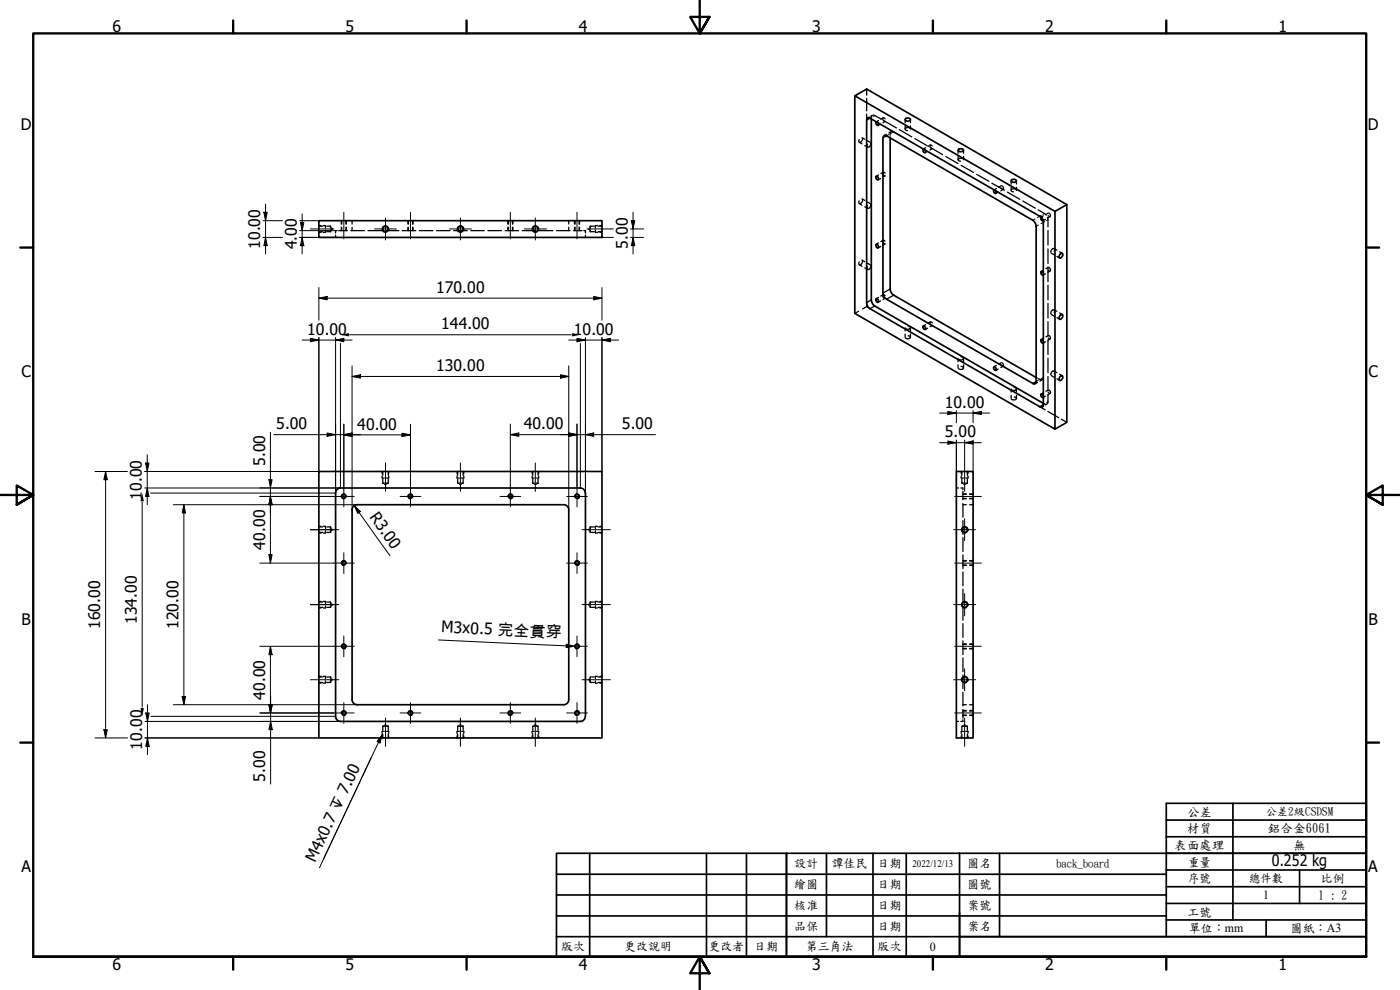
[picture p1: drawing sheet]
<svg xmlns="http://www.w3.org/2000/svg" width="420mm" height="297mm" viewBox="0 0 420 297" stroke-linecap="round" stroke-linejoin="round" font-family="sans-serif">
<!-- layer: Hidden (ISO) -->
<g fill="none" stroke="#000" stroke-width=".38">
<path d="M260.1 26.7v1.9M260.1 29.5v3.8M260.1 34.2v1.9M260.9 35.1l-.6 .3M261.5 35.5v.2M261.6 34.8l-.1 .6M261.8 34.6l-.5 .2M262.1 34.5l2.3 1.2M263 36.6h.2M263.3 36.7l.2 .1M263.7 36.2l-.7 .4M264.3 37.2l-.8 .4"/>
<path d="M265 35.4l-.6 .3M265.3 36.2l3.7 2.2M265.6 35.7l-.4-.4-.3 .3 .3 .6 .3 .2M265.7 36.4l-.7 .4M267.3 39.7l-.2 .9M267.5 39.5l-.7 .4M267.7 39.4l.5 .1M269.9 38.9l3.7 2.2M271.7 35.9v.9M271.7 37.8v.9M273.1 38.5l-.5-.2-.8 .1-.1 .4 .7 .4M273.2 35.9v.9"/>
<path d="M273.2 37.8v.9M257.9 42.7l.8 .5M258.7 59.7l.8 .4M258.7 41.3l.8 .5M258.8 59.9v.6a.72 .72 0 0 1-1 .5l.1-.8M258.8 41.5v.6a.7 .7 0 0 1-1 .6l.1-.9M259.5 43.7l.8 .4M260.3 42.3l.9 .4M261.3 42.9l-.1 .6-.4 .6h-.5v-.8M263.7 52.5l-.7 .4M264.3 53.6l-.8 .4M265 51.7l-.6 .4"/>
<path d="M265.6 52l-.4-.3-.3 .2 .3 .7 .3 .2M265.7 52.8l-.7 .3M266 40.3l-.7 .4M267.1 41v.4M274.6 41.6l3.7 2.1M277.5 44.9l.1 .1M277.8 44.3l-.7 .4 .2 .1M278.4 45.4l-.7 .4M279.2 43.5l-.7 .4M279.2 44.2l3.7 2.2M279.8 43.8l-.7-.3a.75 .75 0 0 0 .6 1.1M279.8 44.6l-.7 .4"/>
<path d="M283.8 47l3.7 2.1M287.5 45.1v.9M287.5 47v.9M288.5 49.6l3.7 2.1M289.1 47.7l-.6-.2a.75 .75 0 0 0-1 .5l.8 .4M289.2 45.1v.9M289.2 47v.9M293.1 52.3l3.7 2.1M297.7 55l3.7 2.1M298.3 56.9l.3 .1M298.7 57.1l.1 .2M299 56.6l-.7 .4"/>
<path d="M299.6 57.6l-.7 .4M300.4 55.7l-.7 .5M300.6 55.7l.3 .2 .3 .7-.3 .3-.5-.4M301.1 56.8l-.7 .5M302.3 57.6l3.8 2.2M303.5 54.3v.9M303.5 56.2v.9M304.9 56.9l-.5-.3-.7 .2-.2 .4 .7 .4M305.1 54.3v.9M305.1 56.2v.9M95.7 69.5h1.1M95.7 67.9h1.1"/>
<path d="M95.7 69.7h.6M95.7 67.7h.6M97 67.7h.7v.7M97.7 69v.7h-.7M98 69.5h1.2M98 67.9h1.2M99.2 67.9v.5M99.2 68.9v.6M99.2 67.9l.1 .3M99.3 69.3l-.1 .2M99.5 68.4l.2 .3-.2 .2M100.7 70.5v.7"/>
<path d="M101.2 69.2h-.5v.7M101.7 69.2h2.6M102.4 66.2v1M102.4 68.2v1M102.6 66.2v1M102.6 68.2v1M103.8 66.2v1M103.8 68.2v1M103.9 66.2v1M103.9 68.2v1M105.3 69.2h4.1M105.7 66.2v1"/>
<path d="M105.7 68.2v1M110.4 69.2h4.2M115.6 69.2h4.1M116.2 69.5l-.4 .2M116.6 68.9l-.1 .4M120.7 69.2h4.1M122.4 66.2v1M122.4 68.2v1M122.6 66.2v1M122.6 68.2v1M123.8 66.2v1M123.8 68.2v1"/>
<path d="M124 66.2v1M124 68.2v1M125.9 69.2h4M131 69.2h4.1M136.1 69.2h4.1M138.7 69.5l-.3 .2M139.2 68.9l-.2 .4M141.3 69.2h4.1M146.4 69.2h4.1M151.6 69.2h4M152.4 66.2v1M152.4 68.2v1"/>
<path d="M152.6 66.2v1M152.6 68.2v1M153.8 66.2v1M153.8 68.2v1M153.9 66.2v1M153.9 68.2v1M156.7 69.2h4.1M161.2 69.5l-.4 .2M161.7 68.9l-.2 .4M161.9 69.2h4M167 69.2h4.1M170.7 66.2v1"/>
<path d="M170.7 68.2v1M172.1 69.2h2.6M172.4 66.2v1M172.4 68.2v1M172.6 66.2v1M172.6 68.2v1M173.8 66.2v1M173.8 68.2v1M173.9 66.2v1M173.9 68.2v1M175.2 69.2h.5v.7M175.7 70.5v.7"/>
<path d="M176.8 68.4v.5M177 69.3l.2 .2M177.2 67.9v.5M177.2 68.9v.6M177.2 69.5h1.2M177.2 67.9h1.2M177.2 67.9l-.2 .3M178.7 69v.7h.6M179.3 67.7h-.6v.7M179.5 69.5h1.2M179.5 67.9h1.2M180 69.7h.7"/>
<path d="M180 67.7h.7M257.9 61.1l.8 .5M257.9 79.4l.8 .5M258.7 78l.8 .5M258.8 78.3v.6l-.5 .5h-.5l.1-.8M259.5 62l.8 .5M260.3 60.6l.9 .5M260.3 79l.9 .5M261.3 61.3l-.1 .6a.7 .7 0 0 1-.9 .6v-.9M261.3 79.7l.1 .2a.89 .89 0 0 1-1.1 .9v-.8M263.7 72.9l-.7 .4M264.3 74l-.8 .4"/>
<path d="M265 72.1l-.6 .4M265.6 72.4l-.6-.3a.75 .75 0 0 0 .5 1M265.7 73.1l-.7 .5M307 60.3l3.7 2.2M311.6 63l2.4 1.6M313.1 64.8l-.7 .3 .5 .2M313.1 65.8v.4l.7-.4M314.3 65.2l.2 2.9M314.5 69.1v4.4M314.5 74.7v4.3M314.6 63.9l-.7 .4M314.8 63.9l.4 .5v.5l-.6-.2"/>
<path d="M315.2 65l-.7 .4M315.5 76l.9 .4M316.4 75.4v-.8a.93 .93 0 0 0-1 1.1M316.4 74.6l.8 .4M317.2 76.9l.8 .5M318 75.6l.8 .4M257.7 93.4l-1.2 .6M259.5 80.4l.8 .5M260.1 91.6v.4l.3 .2M260.1 90.8v.4M260.1 92l-1.2 .7M260.8 92.4l.3 .2"/>
<path d="M263.7 89.2l-.7 .4M264.3 90.3l-.8 .4M265 88.4l-.6 .4M265.6 88.7l-.6-.3a.75 .75 0 0 0 .5 1.1M265.7 89.5l-.7 .4M271.7 98.3v1M272.5 97.9l.7 .4a.93 .93 0 0 1-1.5 .2M273.2 98.3v1M277.8 97.4l-.7 .4M278.4 98.5l-.7 .4M279.2 96.6l-.7 .4M279.8 96.9l-.2-.3h-.5a.75 .75 0 0 0 .6 1"/>
<path d="M279.8 97.6l-.7 .4M313.1 81.9l.1 .2M313.1 81.1l-.7 .4M313.2 82.3l-.1 .2M313.8 82.2l-.7 .3M314.5 80.1v4.4M314.5 85.6v4.4M314.5 91v4.4M314.5 96.5v4.4M314.6 80.2l-.7 .4M314.8 80.2l.4 .5v.6l-.6-.3M315.2 81.3l-.7 .4"/>
<path d="M315.5 94.3l.9 .6M316.4 93.8a.56 .56 0 0 0-.2-.9l-.7 .6-.1 .7M316.4 92.9l.8 .5M317.2 95.3l.8 .5M318 93.9l.8 .4M271.7 100.3v.9M272.5 100.8l.7 .3a.93 .93 0 0 1-1.5 .3M273.2 100.3v.9M287.5 107.6v.9M287.5 109.5v.9M288.4 107l.6 .2 .1 .5a1 1 0 0 1-1.4 0M288.4 109.9l.6 .2 .1 .4a1 1 0 0 1-1.4 .1"/>
<path d="M289.2 107.6v.9M289.2 109.5v.9M299 109.7l-.7 .3M299.6 110.7l-.7 .4M300.4 108.8l-.7 .5M300.6 108.8l.5 .5v.5h-.4l-.3-.2M301.1 109.9l-.7 .4M303.5 116.7v1M303.5 118.6v1M304.4 116.3l.7 .3a.98 .98 0 0 1-1.6 .4M304.4 119.1l.7 .4a.98 .98 0 0 1-1.6 .3M305.1 116.7v1"/>
<path d="M305.1 118.6v1M311 113.3l.3 .2M311.4 114.7l-.8 .5M311.7 113.7l.8 .3M312.8 113.9l-.7 .4M313.1 113.3l-.2 .4M313.1 118.7l.1 .2M313.1 102.3l.1 .2M313.1 117.8l-.7 .4M313.1 101.5l-.7 .4M313.2 119l-.1 .2M313.2 102.7l-.1 .2"/>
<path d="M313.8 118.9l-.7 .4M313.8 102.5l-.7 .5M314.5 118.4l-.1 2.7M314.5 102v4.3M314.5 107.5v4.3M314.5 113v4.3M314.6 117l-.7 .4M314.6 100.7l-.7 .4M314.8 117l.4 .5v.5l-.6-.2M314.8 100.6l.5 .9-.3 .3-.4-.4M315.2 118l-.7 .5M315.2 101.7l-.7 .5"/>
<path d="M315.5 112.7l.9 .5M316.4 112.2v-.8h-.5l-.4 .5-.1 .6M316.4 111.3l.8 .5M317.2 113.7l.8 .5M318 112.3l.8 .5M312 122l1.7 1M313.1 121l.1 .1M313.2 121.8l-.4 .3M313.3 121.1l.6 .2M314.2 121.3l-.4 .2M314.5 123.4l3.3 1.9M318.5 125.8l1.7 .9"/>
<path d="M95.7 159.8h1.1M95.7 158.1h1.1M95.7 159.9h.6M95.7 157.9h.6M97 157.9h.7v.7M97.7 159.2v.7h-.7M98 159.8h1.2M98 158.1h1.2M99.2 158.1v.6M99.2 159.2v.6M99.2 158.1l.1 .3M99.3 159.5l-.1 .3"/>
<path d="M99.5 158.7l.2 .2-.2 .3M114.7 142.8v.6h.6M114.7 141.5v.6M114.9 145h.5M114.9 145l.2 .1M114.9 141.5v1.1M114.9 143.7v1.3M115.4 145.3h.6M116 145h.5M116.5 145l-.3 .1M116.5 141.5v1.1M116.5 143.7v1.3"/>
<path d="M116.6 142.8v.6h-.6M116.6 141.5v.6M137.2 141.5v.6M137.2 142.8v.6h.7M137.4 145h.5M137.4 145l.3 .1M137.4 141.5v1.1M137.4 143.7v1.3M137.9 145.3h.5M138.4 145h.6M139 145l-.3 .1M139 141.5v1.1"/>
<path d="M139 143.7v1.3M139.2 141.5v.6M139.2 142.8v.6h-.7M159.7 142.8v.6h.6M159.7 141.5v.6M159.9 145h.5M159.9 145l.2 .1M159.9 141.5v1.1M159.9 143.7v1.3M160.4 145.3h.6M161 145h.5M161.5 145l-.3 .1"/>
<path d="M161.5 141.5v1.1M161.5 143.7v1.3M161.7 142.8v.6h-.7M161.7 141.5v.6M176.8 158.7v.5M177 159.5l.2 .3M177.2 159.8h1.2M177.2 158.1h1.2M177.2 158.1v.6M177.2 159.2v.6M177.2 158.1l-.2 .3M178.7 159.2v.7h.6"/>
<path d="M179.3 157.9h-.6v.7M179.5 159.8h1.2M179.5 158.1h1.2M180 159.9h.7M180 157.9h.7M287 146.4h.7M288.4 146.4h.6v.5M288.5 142.8v.6h.7M288.5 141.5v.6M288.7 145h.5M288.7 145l.3 .1M288.7 141.5v1.1"/>
<path d="M288.7 143.7v1.3M289 147.4v2.6M289 151.1v4.1M289 156.2v4.1M289 151.4h1M289 148.3h1M289 149.5h1M289 148.2h1M289 149.7h1M289.2 145.3h.6M289.8 145h.5M290.1 159.8l-.4 .1"/>
<path d="M290.3 145l-.2 .1M290.3 141.5v1.1M290.3 143.7v1.3M290.5 142.8v.6h-.7M290.5 141.5v.6M290.5 159.1l-.2 .4M291 151.4h1M291 148.3h1M291 149.5h1M291 148.2h1M291 149.7h1M289 161.3v4.2"/>
<path d="M289 166.5v4.1M289 171.6v4.2M289 176.8v4.1M289 168.3h1M289 169.5h1M289 168.2h1M289 169.7h1M291 168.3h1M291 169.5h1M291 168.2h1M291 169.7h1M95.7 182.2h1.1"/>
<path d="M95.7 180.6h1.1M95.7 182.4h.6M95.7 180.5h.6M97 180.5h.7v.6M97.7 181.8v.6h-.7M98 182.2h1.2M98 180.6h1.2M99.2 180.6v.6M99.2 181.7v.5M99.2 180.6l.1 .3M99.3 182l-.1 .2M99.5 181.2l.2 .2-.2 .3"/>
<path d="M176.8 181.2v.5M177 182l.2 .2M177.2 182.2h1.2M177.2 180.6h1.2M177.2 180.6v.6M177.2 181.7v.5M177.2 180.6l-.2 .3M178.7 181.8v.6h.6M179.3 180.5h-.6v.6M179.5 182.2h1.2M179.5 180.6h1.2M180 182.4h.7"/>
<path d="M180 180.5h.7M289 182v4.1M289 187.1v4.1M289 192.3v4.1M289 197.4v4.1M289 194.5h1M289 193.3h1M289 194.7h1M289 193.2h1M290.1 182.3l-.4 .1M290.5 181.6l-.2 .4M291 194.5h1"/>
<path d="M291 193.3h1M291 194.7h1M291 193.2h1M95.7 204.8h1.1M95.7 203.1h1.1M95.7 205h.6M95.7 202.9h.6M97 202.9h.7v.7M97.7 204.3v.7h-.7M98 204.8h1.2M98 203.1h1.2M99.2 203.1v.6"/>
<path d="M99.2 204.2v.6M99.2 203.1l.1 .3M99.3 204.5l-.1 .3M99.5 203.7l.2 .2-.2 .3M114.9 217.9v1.2M114.9 217.9h.5M115.1 217.8l-.2 .1M115.3 219.4h-.6v.7M115.4 217.6h.6M116 217.9h.5M116 219.4h.6v.7M116.2 217.8l.3 .1"/>
<path d="M116.5 217.9v1.2M137.4 217.9v1.2M137.4 217.9h.5M137.7 217.8l-.3 .1M137.9 219.4h-.7v.7M137.9 217.6h.5M138.4 217.9h.6M138.5 219.4h.7v.7M138.7 217.8l.3 .1M139 217.9v1.2M159.9 217.9v1.2M159.9 217.9h.5"/>
<path d="M160.1 217.8l-.2 .1M160.3 219.4h-.6v.7M160.4 217.6h.6M161 217.9h.5M161 219.4h.7v.7M161.2 217.8l.3 .1M161.5 217.9v1.2M176.8 203.7v.5M177 204.5l.2 .3M177.2 204.8h1.2M177.2 203.1h1.2M177.2 203.1v.6"/>
<path d="M177.2 204.2v.6M177.2 203.1l-.2 .3M178.7 204.3v.7h.6M179.3 202.9h-.6v.7M179.5 204.8h1.2M179.5 203.1h1.2M180 205h.7M180 202.9h.7M287 216.5h.7M288.7 217.9h.5M288.7 217.9v1.2M289 202.6v4.1"/>
<path d="M289 207.7v4.1M289 212.9v2.5M289 215.9v.6h-.6M289 217.8l-.3 .1M289 211.4h1M289 214.6h1M289 213.3h1M289 214.7h1M289 213.2h1M289.2 219.4h-.7v.7M289.2 217.6h.6M289.8 217.9h.5"/>
<path d="M289.8 219.4h.7v.7M290.1 204.8l-.4 .1M290.1 217.8l.2 .1M290.3 217.9v1.2M290.5 204.1l-.2 .4M291 211.4h1M291 214.6h1M291 213.3h1M291 214.7h1M291 213.2h1M114.7 220.8v.6M114.9 220.3v1.1"/>
<path d="M116.5 220.3v1.1M116.6 220.8v.6M137.2 220.8v.6M137.4 220.3v1.1M139 220.3v1.1M139.2 220.8v.6M159.7 220.8v.6M159.9 220.3v1.1M161.5 220.3v1.1M161.7 220.8v.6M288.5 220.8v.6M288.7 220.3v1.1"/>
<path d="M290.3 220.3v1.1M290.5 220.8v.6"/>
</g>
<!-- layer: Visible (ISO) -->
<g fill="none" stroke="#000" stroke-width=".51">
<path d="M256.5 28.8v65.2l60.1 34.8v-65.4l3.6-2M260.3 35.5h.8l50.9 29.4 .7 .6 .4 1.2v54.7a.67 .67 0 0 1-.3 .7 .67 .67 0 0 1-.8-.1l-50.9-29.4-.6-.5-.4-.9v-55.5zM261.5 35.7v54.3l.4 1.2 .6 .6 50.6 29.2M263 36.6l-.2 .3 .6 .7 .3-.1-.2-.7M271.7 35.7l.5-.3a.75 .75 0 0 1 1 .5 .86 .86 0 0 1-.8 .5 .86 .86 0 0 1-.7-.7zM262.9 52.9h.4l.2 .3 .2 .6-.4 .2a.78 .78 0 0 1-.4-1.1zM265.2 40.8l.2-.2 .7 .2 43.8 25.3 .6 .6 .5 1.2v46.6a.61 .61 0 0 1-.3 .6 .61 .61 0 0 1-.8-.1l-43.8-25.2-.7-.6-.4-1.3v-46.5zM267.1 41.4v45.3l.2 .9 .9 1 42.8 24.7M277.1 44.7v.7l.4 .4 .3-.2-.2-.6M287.6 44.9l.5-.3a.82 .82 0 0 1 1.1 .5l-.4 .4a.78 .78 0 0 1-1.2-.6zM298.3 56.9l-.1 .4a.64 .64 0 0 0 .7 .7l.1-.4-.2-.3M303.5 54.1l.2-.2a.97 .97 0 0 1 1.4 .4 .86 .86 0 0 1-.9 .4 .86 .86 0 0 1-.7-.6z"/>
<path d="M95.7 66.2h85v5h-85zM262.9 73.4l.2-.1 .4 .3v.8l-.4-.2zM312.4 65.1v.7l.7 .4M316.6 63.4l-60.1-34.6 3.6-2.1 60.1 34.7v65.3l-3.6 2.1M318.1 76.2l.5-.3 .3 .2a1.02 1.02 0 0 1-.9 1.3 .78 .78 0 0 1 .1-1.2zM262.9 89.7l.2-.1 .4 .4v.7l-.4-.2zM277.1 97.8l.6 .4v.7a.69 .69 0 0 1-.6-1.1zM313.1 81.9l-.4-.4h-.2l-.1 .4a.62 .62 0 0 0 .7 .6M318.4 94.4l.2-.1a.75 .75 0 0 1 .2 1 .75 .75 0 0 1-.9 .3v-.6zM298.3 110l.7 .5v.4l-.2 .3-.6-.7zM313.1 118.7l-.4-.5-.3 .1 .1 .7 .6 .2M313.1 102.3l-.4-.4-.3 .1 .3 .9h.4"/>
<path d="M318.1 113l.5-.3a.75 .75 0 0 1 .2 1 .75 .75 0 0 1-.9 .3zM95.7 141.5h85v79.9h-85zM100.7 147.9v67.1a1.49 1.49 0 0 0 1.5 1.5h72M105.7 153v56.9a1.49 1.49 0 0 0 1.5 1.5M107.2 151.4a1.49 1.49 0 0 0-1.5 1.5M107.2 151.4h62a1.49 1.49 0 0 1 1.5 1.5M170.7 153v56.9a1.49 1.49 0 0 1-1.5 1.5h-62M174.1 146.4a1.49 1.49 0 0 1 1.5 1.5M174.2 146.4h-72a1.49 1.49 0 0 0-1.5 1.5M175.7 147.9v67M287 141.5h5v79.9h-5zM175.6 215a1.49 1.49 0 0 1-1.5 1.5"/>
<circle cx="115.7" cy="68.7" r=".79"/>
<circle cx="138.2" cy="68.7" r=".79"/>
<circle cx="160.7" cy="68.7" r=".79"/>
<circle cx="103.2" cy="148.9" r=".6"/>
<circle cx="123.2" cy="148.9" r=".6"/>
<circle cx="153.2" cy="148.9" r=".6"/>
<circle cx="173.2" cy="148.9" r=".6"/>
<circle cx="289.5" cy="159" r=".79"/>
<circle cx="103.2" cy="168.9" r=".6"/>
<circle cx="173.2" cy="168.9" r=".6"/>
<circle cx="103.2" cy="193.9" r=".6"/>
<circle cx="173.2" cy="193.9" r=".6"/>
<circle cx="289.5" cy="181.4" r=".79"/>
<circle cx="103.2" cy="213.9" r=".6"/>
<circle cx="123.2" cy="213.9" r=".6"/>
<circle cx="153.2" cy="213.9" r=".6"/>
<circle cx="173.2" cy="213.9" r=".6"/>
<circle cx="289.5" cy="203.9" r=".79"/>
</g>
<!-- layer: Visible Narrow (ISO) -->
<g fill="none" stroke="#000" stroke-width=".38">
<path d="M261.1 35.5l-1 .6M266.1 40.8l-1.1 .6M116.6 68.9a.98 .98 0 0 0-.8-1.1 .98 .98 0 0 0-1.1 .8 .98 .98 0 0 0 .8 1.1M139.2 68.9a.98 .98 0 0 0-.8-1.1 .98 .98 0 0 0-1.2 .8 .98 .98 0 0 0 .8 1.1M161.7 68.9a.98 .98 0 0 0-.8-1.1 .98 .98 0 0 0-1.2 .8 .98 .98 0 0 0 .8 1.1M261.5 90l-1.4 .8M262.5 91.8l-1.4 .8M267.1 86.7l-2.1 1.2M268.2 88.6l-2.1 1.2M311 114.5l-1.1 .5M313.1 121.4l-1.1 .6M103.9 149.1a.73 .73 0 0 0-.6-.9 .73 .73 0 0 0-.9 .6 .73 .73 0 0 0 .6 .8"/>
<path d="M123.9 149.1a.73 .73 0 0 0-.6-.9 .73 .73 0 0 0-.9 .6 .73 .73 0 0 0 .6 .8M152.5 149.1a.73 .73 0 0 1 .6-.9 .73 .73 0 0 1 .8 .6 .73 .73 0 0 1-.6 .8M172.5 149.1a.73 .73 0 0 1 .6-.9 .73 .73 0 0 1 .8 .6 .73 .73 0 0 1-.6 .8M290.5 159.1a.98 .98 0 0 0-.8-1.1 .98 .98 0 0 0-1.1 .8 .98 .98 0 0 0 .8 1.1M103.9 169.1a.73 .73 0 0 0-.6-.9 .73 .73 0 0 0-.9 .6 .73 .73 0 0 0 .6 .8M172.5 169.1a.73 .73 0 0 1 .6-.9 .73 .73 0 0 1 .8 .6 .73 .73 0 0 1-.6 .8M102.4 194.1a.73 .73 0 0 1 .6-.9 .73 .73 0 0 1 .9 .6 .73 .73 0 0 1-.6 .9M173.9 194.1a.73 .73 0 0 0-.6-.9 .73 .73 0 0 0-.8 .6 .73 .73 0 0 0 .6 .9M290.5 181.6a.98 .98 0 0 0-.8-1.1 .98 .98 0 0 0-1.1 .8 .98 .98 0 0 0 .8 1.1M102.4 214.1a.73 .73 0 0 1 .6-.9 .73 .73 0 0 1 .9 .6 .73 .73 0 0 1-.6 .9M122.4 214.1a.73 .73 0 0 1 .6-.9 .73 .73 0 0 1 .9 .6 .73 .73 0 0 1-.6 .9M153.9 214.1a.73 .73 0 0 0-.6-.9 .73 .73 0 0 0-.8 .6 .73 .73 0 0 0 .6 .9"/>
<path d="M173.9 214.1a.73 .73 0 0 0-.6-.9 .73 .73 0 0 0-.8 .6 .73 .73 0 0 0 .6 .9M290.5 204.1a.98 .98 0 0 0-.8-1.2 .98 .98 0 0 0-1.1 .8 .98 .98 0 0 0 .8 1.2"/>
</g>
<!-- layer: Hidden Narrow (ISO) -->
<g fill="none" stroke="#000" stroke-width=".3">
<path d="M261.6 35.2l-.5 .3M262.5 34.7l-.4 .2M268.2 39.5l-.7 .5M266.8 40.4l-.7 .4M310.6 65.7l-.7 .4M311.7 67.5l-.7 .4M312.5 64.6l-1.2 .7M313.4 64.1l-.4 .2M313.6 66.4l-1.2 .7M314.5 65.9l-.4 .3M311.7 114l-.7 .5M313.1 113.3l-.7 .4"/>
<path d="M313.6 121.1l-.5 .3M314.5 120.6l-.4 .3"/>
</g>
<!-- layer: Border (ISO) -->
<g fill="none" stroke="#000" stroke-width=".7">
<path d="M70 6.1v3.9M140 6.1v3.9M210 0v10l-2.9-4.9h5.8l-2.9 4.9 2.9-4.9M280 6.1v3.9M350 6.1v3.9M6.1 74.3h3.9M410 74.3h3.9M0 148.5h10l-5-2.8v5.7l5-2.9-5 2.9M420 148.5h-10l5-2.8v5.7l-5-2.9 5 2.9M6.1 222.8h3.9M410 222.8h3.9M10 287.1v-277.1h400v277.1h-400h400"/>
<path d="M70 287.1v3.8M140 287.1v3.8M212.9 292l-2.9-4.9 2.9 4.9h-5.8l2.9-4.9v9.9M280 287.1v3.8M350 287.1v3.8"/>
</g>
<!-- layer: Title (ISO) -->
<g fill="none" stroke="#000" stroke-width=".51">
<path d="M167 256h69v31.1h-69zM177 256v31.1M212 256v31.1M224 256v31.1M248 256v25M262 256v31.1M272 256v31.1M288 256h122M288 256h-52v31.1h52v-13.3M288 256v25h122v-25M300 256v25M350 246h60v10h-60z"/>
<path d="M350 256v25M350 251.1h60M370 241h-20v5M410 246v-5h-40v35M167 274.8h183M167 268.5h183M167 262.3h183M350 271.1h60M350 261h60M350 266.1h60M350 276h60M380 276v5"/>
<path d="M390 261v10.1M167 281h121M288 281h122v6.1h-122z"/>
</g>
<!-- layer: Centerline (ISO) -->
<g fill="none" stroke="#000" stroke-width=".3">
<path d="M93.2 68.7h7M103.2 63.7v8M123.2 63.7v8M153.2 63.7v8M173.2 63.7v8M176.1 68.7h7.1M138.2 138.9v8.5M160.7 138.9v8.5M289.5 138.9v8.5M100.2 158.9h-7h8.5M115.7 145.9v-7v8.5M174.7 158.9h8.5"/>
<path d="M286.5 149h8M286.5 169h8M100.2 181.4h-7h8.5M174.7 181.4h8.5M286.5 193.9h8M93.2 203.9h8.5M115.7 215.4v8.6M138.2 215.4v8.6M160.7 215.4v8.6M174.7 203.9h8.5M286.5 213.9h8M289.5 215.4v8.6"/>
</g>
<!-- layer: Center Mark (ISO) -->
<g fill="none" stroke="#000" stroke-width=".3">
<path d="M112.4 68.7h6.6M115.7 65.4v6.6M134.9 68.7h6.6M138.2 65.4v6.6M157.4 68.7h6.6M160.7 65.4v6.6M100.1 149h6.2M103.2 145.8v6.3M120.1 149h6.2M123.2 145.8v6.3M150.1 149h6.2M153.2 145.8v6.3"/>
<path d="M170.1 149h6.2M173.2 145.8v6.3M286.2 158.9h6.6M289.5 155.6v6.6M100.1 169h6.2M103.2 165.8v6.3M170.1 169h6.2M173.2 165.8v6.3M289.5 178.1v6.7M100.1 193.9h6.2M103.2 190.8v6.2M170.1 193.9h6.2"/>
<path d="M173.2 190.8v6.2M286.2 181.4h6.6M100.1 213.9h6.2M103.2 210.8v6.2M120.1 213.9h6.2M123.2 210.8v6.2M150.1 213.9h6.2M153.2 210.8v6.2M170.1 213.9h6.2M173.2 210.8v6.2M286.2 203.9h6.6M289.5 200.6v6.6"/>
</g>
<!-- layer: Dimension (ISO) -->
<g fill="none" stroke="#000" stroke-width=".3">
<path d="M78.9 71.2h5.9M78.9 66.2h5.9M79.2 63.7h1l-.5 2.5zM79.7 71.2l.5 2.5h-1zM79.7 61.2v15M89.9 71.2h10.8M89.9 66.2h5.8M89.9 69.2h10.8M90.2 66.7h1l-.5 2.5zM90.7 71.2l.5 2.5h-1zM90.7 64.2v12M180.7 71.2h3.4"/>
<path d="M183.2 68.7h.9M189.2 71.2h4M189.2 68.7h4M189.5 66.2h1l-.5 2.5zM190 71.2l.5 2.5h-1zM190 63.7v12.5M95.7 89.5l2.5-.6v1.1zM95.7 89.5h85M95.7 86.3v9.8M178.2 88.9l2.5 .6-2.5 .5zM180.7 86.3v9.8M90.7 102h15"/>
<path d="M93.2 101.5l2.5 .5-2.5 .5zM95.7 101.3v40.2h-52.3M100.7 102l2.5-.5v1zM100.7 101.3v46.6h-55.5M102.2 103v43.4h-58.8M104.9 100.4h66.5M105.7 113l2.5-.6v1.1zM105.7 113h65M105.7 109.8v39M168.2 112.4l2.5 .6-2.5 .5zM170.7 102h15M170.7 109.8v39"/>
<path d="M173.2 101.5l2.5 .5-2.5 .5zM174.2 103v43.4M175.7 101.3v46.6M180.7 102l2.5-.5v1zM180.7 101.3v40.2M43.7 138.9h1l-.5 2.6zM44.2 136.4v15M81.2 129.7v39.3M82.2 130.4h26M98.2 129.9l2.5 .5-2.5 .5zM103.2 130.4l2.5-.5v1zM103.2 130.5l2.5-.5v1z"/>
<path d="M103.2 127.2v18.6M103.2 130.5h20M120.6 130l2.6 .5-2.6 .5zM123.2 127.3v18.5M153.2 130.4l2.5-.5v1zM153.2 130.4h43.5M153.2 127.2v18.6M170.7 129.9l2.5 .5-2.5 .5zM173.2 127.2v18.6M175.7 130.4l2.5-.5v1zM282 132.8h12.5M282 123.9h15"/>
<path d="M284.5 132.3l2.5 .5-2.5 .5zM284.5 123.4l2.5 .5-2.5 .5zM287 123.2v3.7M287 132.1v14.3M289.5 132.8l2.5-.5v1zM289.5 132.1v6.8M292 123.9l2.5-.5v1zM292 123.2v3.7M292 132.1v9.4M28.5 141.5h9.7M31.7 141.5l.5 2.4h-1zM31.7 141.5v79.9"/>
<path d="M42.7 150.7v61.5M44.2 146.4l.5 2.6h-1zM52 151.4h51.1M55.2 151.4l.5 2.5h-1zM55.2 151.4v60M78 149h22.1M80.7 143.9h1l-.5 2.5zM81.2 149l.5 2.4h-1zM103.3 151.4h3.6M105.7 149v3.3M105.7 152.6v.4M106.3 151.7l1.8 1.8-.7 .5z"/>
<path d="M106.3 151.7l10.7 15M170.7 149v4M78 169h22.1M80.7 166.4h1l-.5 2.6zM78 193.9h22.1M81.2 193.9l.5 2.6h-1zM81.2 193.9v41.4M131.6 192l40.8 1.9M169.9 193.3l2.5 .6-2.5 .4zM31.2 218.9h1l-.5 2.5zM43.5 216.5h58.7M43.8 213.9h1l-.5 2.6z"/>
<path d="M44.3 211.4v15M45.3 214.9h55.4M52 211.4h51.1M54.7 209h1l-.5 2.4zM78 213.9h22.1M80.7 211.4h1l-.5 2.5zM81.2 216.5l.5 2.4h-1zM103.3 211.4h3.9M28.5 221.4h9.8M43.5 221.4h52.2M44.3 221.4l.5 2.6h-1z"/>
</g>
<g fill="#000">
<path d="M79.2 63.7h1l-.5 2.5z" fill-rule="evenodd"/>
<path d="M79.7 71.2l.5 2.5h-1z" fill-rule="evenodd"/>
<path d="M90.2 66.7h1l-.5 2.5z" fill-rule="evenodd"/>
<path d="M90.7 71.2l.5 2.5h-1z" fill-rule="evenodd"/>
<path d="M189.5 66.2h1l-.5 2.5z" fill-rule="evenodd"/>
<path d="M190 71.2l.5 2.5h-1z" fill-rule="evenodd"/>
<path d="M95.7 89.5l2.5-.6v1.1z" fill-rule="evenodd"/>
<path d="M102.2 100.4l2.5-.5v1.1z" fill-rule="evenodd"/>
<path d="M178.2 88.9l2.5 .6-2.5 .5z" fill-rule="evenodd"/>
<path d="M93.2 101.5l2.5 .5-2.5 .5z" fill-rule="evenodd"/>
<path d="M100.7 102l2.5-.5v1z" fill-rule="evenodd"/>
<path d="M105.7 113l2.5-.6v1.1z" fill-rule="evenodd"/>
<path d="M168.2 112.4l2.5 .6-2.5 .5z" fill-rule="evenodd"/>
<path d="M171.7 99.9l2.5 .5-2.5 .6z" fill-rule="evenodd"/>
<path d="M173.2 101.5l2.5 .5-2.5 .5z" fill-rule="evenodd"/>
<path d="M180.7 102l2.5-.5v1z" fill-rule="evenodd"/>
<path d="M43.7 138.9h1l-.5 2.6z" fill-rule="evenodd"/>
<path d="M98.2 129.9l2.5 .5-2.5 .5z" fill-rule="evenodd"/>
<path d="M103.2 130.4l2.5-.5v1z" fill-rule="evenodd"/>
<path d="M103.2 130.5l2.5-.5v1z" fill-rule="evenodd"/>
<path d="M120.6 130l2.6 .5-2.6 .5z" fill-rule="evenodd"/>
<path d="M153.2 130.4l2.5-.5v1z" fill-rule="evenodd"/>
<path d="M170.7 129.9l2.5 .5-2.5 .5z" fill-rule="evenodd"/>
<path d="M170.7 129.9l2.5 .5-2.5 .5z" fill-rule="evenodd"/>
<path d="M175.7 130.4l2.5-.5v1z" fill-rule="evenodd"/>
<path d="M284.5 132.3l2.5 .5-2.5 .5z" fill-rule="evenodd"/>
<path d="M284.5 123.4l2.5 .5-2.5 .5z" fill-rule="evenodd"/>
<path d="M289.5 132.8l2.5-.5v1z" fill-rule="evenodd"/>
<path d="M292 123.9l2.5-.5v1z" fill-rule="evenodd"/>
<path d="M31.7 141.5l.5 2.4h-1z" fill-rule="evenodd"/>
<path d="M42.7 147.9l.5 2.5h-1z" fill-rule="evenodd"/>
<path d="M44.2 146.4l.5 2.6h-1z" fill-rule="evenodd"/>
<path d="M55.2 151.4l.5 2.5h-1z" fill-rule="evenodd"/>
<path d="M80.7 143.9h1l-.5 2.5z" fill-rule="evenodd"/>
<path d="M81.2 149l.5 2.4h-1z" fill-rule="evenodd"/>
<path d="M81.2 149l.5 2.4h-1z" fill-rule="evenodd"/>
<path d="M106.3 151.7l1.8 1.8-.7 .5z" fill-rule="evenodd"/>
<path d="M80.7 166.4h1l-.5 2.6z" fill-rule="evenodd"/>
<path d="M81.2 193.9l.5 2.6h-1z" fill-rule="evenodd"/>
<path d="M169.9 193.3l2.5 .6-2.5 .4z" fill-rule="evenodd"/>
<path d="M31.2 218.9h1l-.5 2.5z" fill-rule="evenodd"/>
<path d="M42.2 212.5h1l-.5 2.4z" fill-rule="evenodd"/>
<path d="M43.8 213.9h1l-.5 2.6z" fill-rule="evenodd"/>
<path d="M54.7 209h1l-.5 2.4z" fill-rule="evenodd"/>
<path d="M80.7 211.4h1l-.5 2.5z" fill-rule="evenodd"/>
<path d="M80.7 211.4h1l-.5 2.5z" fill-rule="evenodd"/>
<path d="M81.2 216.5l.5 2.4h-1z" fill-rule="evenodd"/>
<path d="M44.3 221.4l.5 2.6h-1z" fill-rule="evenodd"/>
</g>
<!-- layer: Symbol (ISO) -->
<path d="M111.4 227.4l-15.5 32.9M114.7 220.5l-.7 2.4-.8-.4zM114.7 220.5l-17.5 37.1" fill="none" stroke="#000" stroke-width=".3"/>
<path d="M114.7 220.5l-.7 2.4-.8-.4z" fill-rule="evenodd" fill="#000"/>
<g font-size="4.8">
<text x="33.7" y="9.6">6</text>
<text x="103.7" y="9.6">5</text>
<text x="173.7" y="9.6">4</text>
<text x="243.7" y="9.6">3</text>
<text x="313.7" y="9.6">2</text>
<text x="383.7" y="9.6">1</text>
<text x="6.2" y="38.9">D</text>
<text x="410.5" y="38.9">D</text>
<text x="78.1" y="74.7" transform="rotate(-90 78.1 74.7)">10.00</text>
<text x="89.1" y="74.9" transform="rotate(-90 89.1 74.9)">4.00</text>
<text x="188.4" y="74.6" transform="rotate(-90 188.4 74.6)">5.00</text>
<text x="130.9" y="87.8">170.00</text>
<text x="92.2" y="100.4">10.00</text>
<text x="132.4" y="98.9">144.00</text>
<text x="172.2" y="100.4">10.00</text>
<text x="6.4" y="113.1">C</text>
<text x="130.9" y="111.4">130.00</text>
<text x="410.7" y="113.1">C</text>
<text x="283.5" y="122.3">10.00</text>
<text x="82.9" y="128.8">5.00</text>
<text x="107.2" y="128.9">40.00</text>
<text x="157.2" y="128.8">40.00</text>
<text x="186.6" y="128.8">5.00</text>
<text x="283.6" y="131.2">5.00</text>
<text x="79.6" y="139.8" transform="rotate(-90 79.6 139.8)">5.00</text>
<text x="42.6" y="149.9" transform="rotate(-90 42.6 149.9)">10.00</text>
<text x="110.7" y="155.2" transform="rotate(55 110.7 155.2)">R3.00</text>
<text x="79.6" y="164.9" transform="rotate(-90 79.6 164.9)">40.00</text>
<text x="6.4" y="187.4">B</text>
<text x="30.1" y="188.7" transform="rotate(-90 30.1 188.7)">160.00</text>
<text x="41.1" y="187.2" transform="rotate(-90 41.1 187.2)">134.00</text>
<text x="53.6" y="188.7" transform="rotate(-90 53.6 188.7)">120.00</text>
<text x="132.4" y="189.7" transform="rotate(3 132.4 189.7)">M3x0.5 完全貫穿</text>
<text x="410.7" y="187.4">B</text>
<text x="79.6" y="209.9" transform="rotate(-90 79.6 209.9)">40.00</text>
<text x="42.7" y="224.9" transform="rotate(-90 42.7 224.9)">10.00</text>
<text x="79.6" y="234.5" transform="rotate(-90 79.6 234.5)">5.00</text>
<text x="6.4" y="261.7">A</text>
<text x="94.6" y="258.9" transform="rotate(-65 94.6 258.9)">M4x0.7 ↧ 7.00</text>
<text x="381.7" y="259.9">0.252 kg</text>
<text x="410.7" y="261.7">A</text>
<text x="33.7" y="290.9">6</text>
<text x="103.7" y="290.9">5</text>
<text x="173.7" y="290.9">4</text>
<text x="243.7" y="290.9">3</text>
<text x="313.7" y="290.9">2</text>
<text x="383.7" y="290.9">1</text>
</g>
<g font-size="3.7">
<text x="356.2" y="244.8">公差</text>
<text x="356.2" y="249.7">材質</text>
<text x="380.5" y="249.7">鋁合金6061</text>
<text x="352.4" y="254.7">表面</text>
<text x="360" y="254.7">處理</text>
<text x="388.1" y="254.6">無</text>
<text x="238.4" y="260.1">設</text>
<text x="242" y="260.1">計</text>
<text x="249.6" y="260.2">譚</text>
<text x="253.2" y="260.2">佳民</text>
<text x="263.4" y="260.2">日期</text>
<text x="290.4" y="260.2">圖</text>
<text x="294" y="260.2">名</text>
<text x="356.6" y="259.7">重量</text>
<text x="238.4" y="266.6">繪圖</text>
<text x="263.4" y="266.5">日期</text>
<text x="290.4" y="266.5">圖</text>
<text x="294" y="266.5">號</text>
<text x="356.6" y="264.7">序號</text>
<text x="374.9" y="264.7">總件數</text>
<text x="379.1" y="269.8">1</text>
<text x="395.7" y="269.8">1 : 2</text>
<text x="396.4" y="264.5">比例</text>
<text x="238.4" y="272.7">核准</text>
<text x="263.4" y="272.7">日期</text>
<text x="290.4" y="272.8">案號</text>
<text x="356.4" y="274.7">工號</text>
<text x="238.4" y="279">品</text>
<text x="242" y="279">保</text>
<text x="263.4" y="279">日期</text>
<text x="290.4" y="279.1">案名</text>
<text x="356.8" y="279.6">單位：mm</text>
<text x="387.4" y="279.6">圖</text>
<text x="391" y="279.6">紙：A3</text>
<text x="168.4" y="285.2">版</text>
<text x="172" y="285.2">次</text>
<text x="187.3" y="285.1">更改 明</text>
<text x="194.5" y="285.1">說</text>
<text x="212.6" y="285.2">更改</text>
<text x="219.8" y="285.2">者</text>
<text x="226.4" y="285.1">日期</text>
<text x="241.8" y="285.2">第三角法</text>
<text x="263.4" y="285.2">版</text>
<text x="267" y="285.2">次</text>
<text x="279.1" y="285.3">0</text>
</g>
<g font-size="3.4">
<text x="379.9" y="244.6">公差2級CSDSM</text>
<text x="317" y="260.1">back_board</text>
</g>
<text font-size="3" x="273.8" y="260.2">2022/12/13</text>
</svg>
